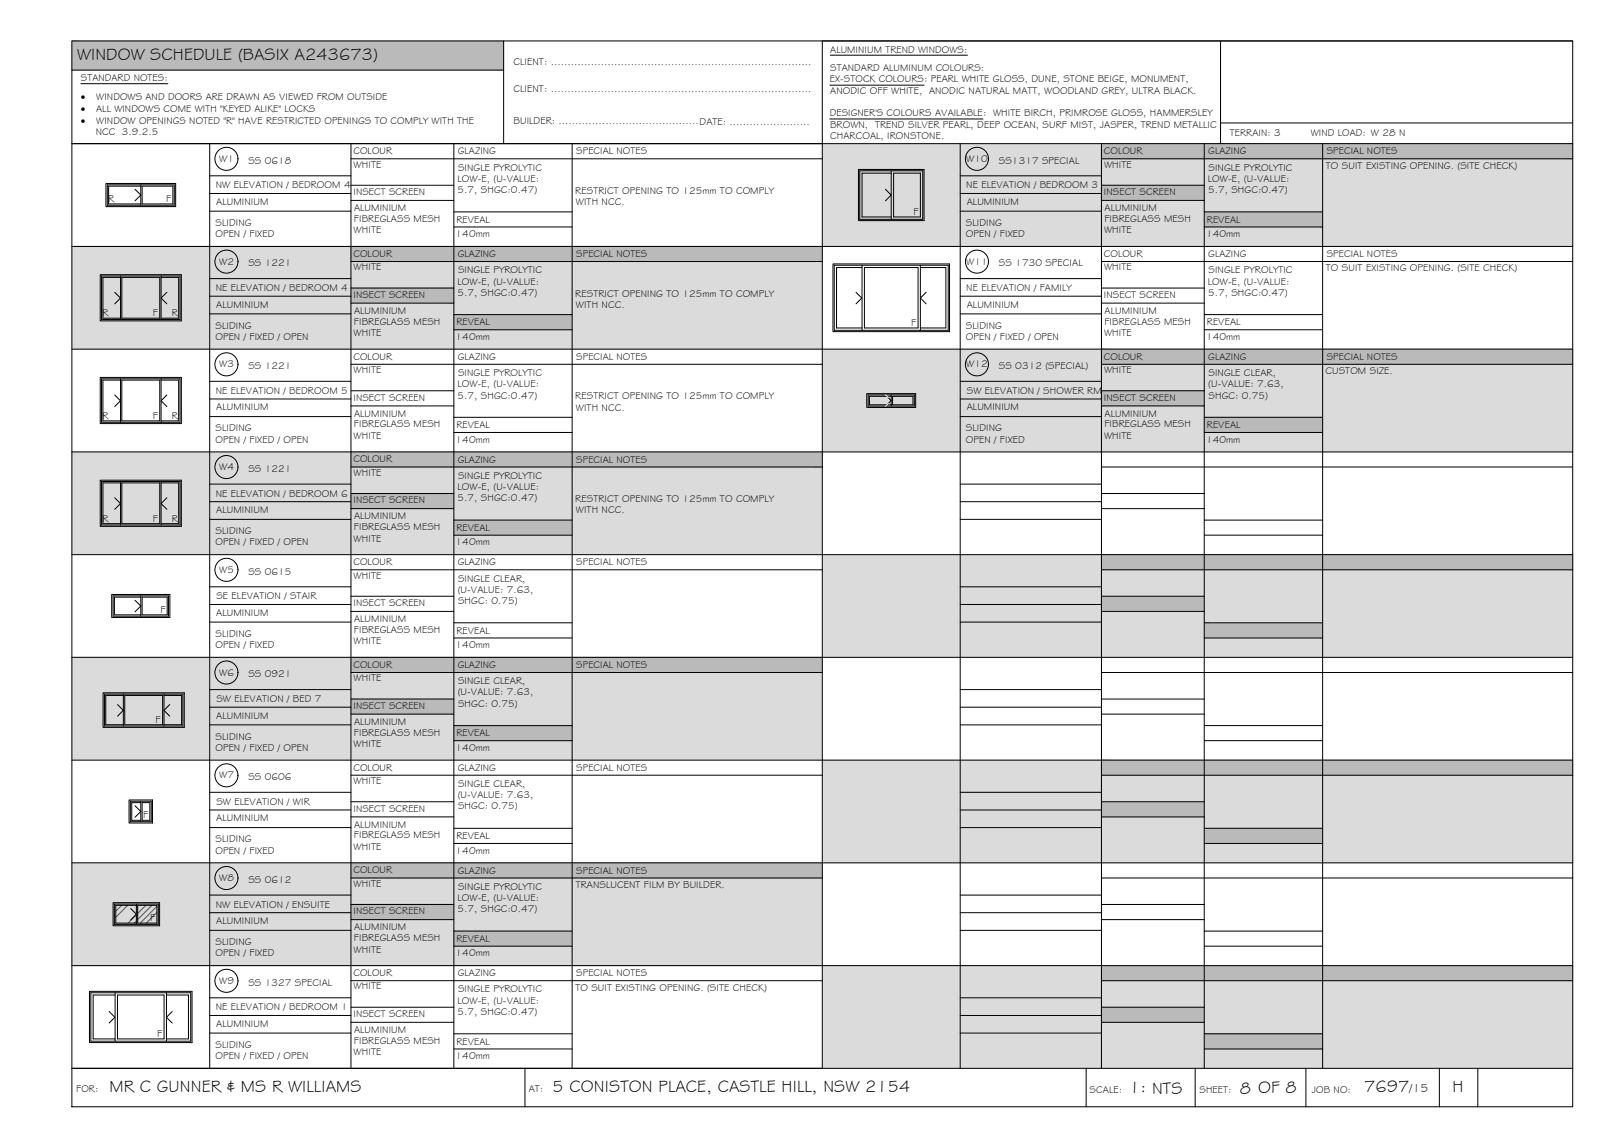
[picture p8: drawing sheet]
<svg xmlns="http://www.w3.org/2000/svg" width="420mm" height="297mm" viewBox="0 0 420 297" stroke-linecap="round" stroke-linejoin="round" font-family="sans-serif">
<g fill="#dbdbdb" stroke="#dbdbdb" stroke-width=".26">
<path d="M213.7 37.3l195 26.7v-26.7zM213.7 37.3l195 26.7h-195z"/>
<path d="M18.7 64l195 26.7v-26.7zM18.7 64l195 26.7h-195z"/>
<path d="M213.7 90.7l195 26.7v-26.7zM213.7 90.7l195 26.7h-195z"/>
<path d="M18.7 117.4l195 26.7v-26.7zM18.7 117.4l195 26.7h-195z"/>
<path d="M213.7 144.1l195 26.7v-26.7zM213.7 144.1l195 26.7h-195z"/>
<path d="M18.7 170.8l195 26.7v-26.7zM18.7 170.8l195 26.7h-195z"/>
<path d="M213.7 197.5l195 26.7v-26.7zM213.7 197.5l195 26.7h-195z"/>
<path d="M18.7 224.2l195 26.7v-26.7zM18.7 224.2l195 26.7h-195z"/>
<path d="M213.7 250.9l195 26.7v-26.7zM213.7 250.9l195 26.7h-195z"/>
</g>
<g fill="#bababa" stroke="#bababa" stroke-width=".26">
<path d="M18.7 10.6l112.2 7.6v-7.6zM18.7 10.6l112.2 7.6h-112.2z"/>
<path d="M286.2 37.3l122.5 4v-4zM286.2 37.3l122.5 4h-122.5z"/>
<path d="M286.2 48.1l26.7 4v-4zM286.2 48.1l26.7 4h-26.7z"/>
<path d="M312.9 55.1l30.8 3.9v-3.9zM312.9 55.1l30.8 3.9h-30.8z"/>
<path d="M91.2 64l122.5 4v-4zM91.2 64l122.5 4h-122.5z"/>
<path d="M91.2 74.9l26.7 3.9v-3.9zM91.2 74.9l26.7 3.9h-26.7z"/>
<path d="M117.9 81.8l30.8 3.9v-3.9zM117.9 81.8l30.8 3.9h-30.8z"/>
<path d="M286.2 90.7l122.5 4v-4zM286.2 90.7l122.5 4h-122.5z"/>
<path d="M286.2 101.6l26.7 3.9v-3.9zM286.2 101.6l26.7 3.9h-26.7z"/>
<path d="M312.9 108.5l30.8 3.9v-3.9zM312.9 108.5l30.8 3.9h-30.8z"/>
<path d="M91.2 117.4l122.5 4v-4zM91.2 117.4l122.5 4h-122.5z"/>
<path d="M91.2 128.3l26.7 3.9v-3.9zM91.2 128.3l26.7 3.9h-26.7z"/>
<path d="M117.9 135.2l30.8 3.9v-3.9zM117.9 135.2l30.8 3.9h-30.8z"/>
<path d="M286.2 144.1l122.5 4v-4zM286.2 144.1l122.5 4h-122.5z"/>
<path d="M286.2 155l26.7 3.9v-3.9zM286.2 155l26.7 3.9h-26.7z"/>
<path d="M312.9 161.9l30.8 3.9v-3.9zM312.9 161.9l30.8 3.9h-30.8z"/>
<path d="M91.2 170.8l122.5 4v-4zM91.2 170.8l122.5 4h-122.5z"/>
<path d="M91.2 181.6l26.7 4v-4zM91.2 181.6l26.7 4h-26.7z"/>
<path d="M117.9 188.6l30.8 3.9v-3.9zM117.9 188.6l30.8 3.9h-30.8z"/>
<path d="M286.2 197.5l122.5 4v-4zM286.2 197.5l122.5 4h-122.5z"/>
<path d="M286.2 208.4l26.7 3.9v-3.9zM286.2 208.4l26.7 3.9h-26.7z"/>
<path d="M312.9 215.3l30.8 3.9v-3.9zM312.9 215.3l30.8 3.9h-30.8z"/>
<path d="M91.2 224.2l122.5 4v-4zM91.2 224.2l122.5 4h-122.5z"/>
<path d="M91.2 235l26.7 4v-4zM91.2 235l26.7 4h-26.7z"/>
<path d="M117.9 242l30.8 3.9v-3.9zM117.9 242l30.8 3.9h-30.8z"/>
<path d="M286.2 250.9l122.5 4v-4zM286.2 250.9l122.5 4h-122.5z"/>
<path d="M286.2 261.8l26.7 3.9v-3.9zM286.2 261.8l26.7 3.9h-26.7z"/>
<path d="M312.9 268.7l30.8 3.9v-3.9zM312.9 268.7l30.8 3.9h-30.8z"/>
</g>
<path d="M31.6 235.3l-1.5 1.5M33.2 235.3l-3.1 3.1M35.4 237.7l-2.1 2.2M35.4 239.3l-.5 .6M37.9 235.3l-2.1 2.1M39.5 235.3l-3.7 3.7M40.8 235.5l-4.4 4.4M40.8 237.1l-2.8 2.8" fill="none" stroke="#545454" stroke-width=".26"/>
<g fill="none" stroke="#000" stroke-width=".26">
<path d="M18.7 10.6h390v277h-390zM18.7 18.2h112.2M130.9 10.6v26.7M215.7 14.3h35.7M317.1 10.6v26.7M408.7 10.6h-195v267M18.7 37.3h390M21 21.8h22.6M54.5 37.3v240.3M91.2 37.3v240.3M117.9 37.3v240.3M148.7 37.3v240.3"/>
<path d="M215.6 30.9h39.8M215.6 22.1h24.5M249.5 37.3v240.3M286.2 37.3v240.3M312.9 37.3v240.3M317.1 32h91.6M343.7 37.3v240.3M27.5 47.7h18.1v6h-18.1zM27.9 48h17.4v5.3h-17.4zM35.1 49.2l1.5 1.5-1.5 1.5M36.6 48.4h-8.4v4.6h8.4M36.6 48v5.3"/>
<path d="M36.9 48.4h8v4.6h-8zM54.5 45.7h36.7M54.5 50.3h36.7M54.5 54.9h36.7M91.2 41.3h122.5M91.2 48.1h26.7M91.2 52.1h26.7M117.9 55.1h30.8M117.9 59h30.8M223.1 44h17v13.3h-17zM223.4 44.4h16.4v12.6h-16.4zM230.1 49.2l1.5 1.5-1.5 1.5"/>
<path d="M231.6 45h-7.6v11.4h7.6M231.6 44.4v12.6M232.2 45h6.9v11.4h-6.9zM249.5 45.7h36.7M249.5 50.3h36.7M249.5 54.9h36.7M286.2 41.3h122.5M286.2 48.1h26.7M286.2 52.1h26.7M312.9 55.1h30.8M312.9 59h30.8M18.7 64h390"/>
<path d="M26 71.4h21.1v12h-21.1zM26.4 71.7h20.4v11.3h-20.4zM29.8 76l1.5 1.5-1.5 1.5M31.3 72.1h-4.6v10.6h4.6M31.3 71.7v11.3M31.7 72.1h9.8v10.6h-9.8zM41.9 72.1h4.5v10.6h-4.5M41.9 71.7v11.3M43.4 76l-1.5 1.5 1.5 1.5M54.5 72.4h36.7M54.5 77h36.7M91.2 68h122.5"/>
<path d="M91.2 74.9h26.7M91.2 78.8h26.7M216.4 68.6h30.3v17.6h-30.3zM216.8 68.9h29.6v16.9h-29.6zM222.4 76l1.5 1.5-1.5 1.5M224 68.9v16.9M224 69.5h-6.6v15.7h6.6M224.6 69.5h14v15.7h-14zM239.1 68.9v16.9M239.1 69.5h6.7v15.7h-6.7M240.7 76l-1.6 1.5 1.6 1.5M249.5 72.4h36.7"/>
<path d="M249.5 77h36.7M286.2 68h122.5M286.2 74.9h26.7M286.2 78.8h26.7M18.7 90.7h390M26 98.1h21.1v12h-21.1zM26.4 98.4h20.4v11.3h-20.4zM31.3 98.8h-4.6v10.6h4.6M31.3 98.4v11.3M31.7 98.8h9.8v10.6h-9.8zM41.9 98.8h4.5v10.6h-4.5M41.9 98.4v11.3"/>
<path d="M54.5 81.6h36.7M54.5 99.1h36.7M91.2 94.7h122.5M117.9 81.8h30.8M117.9 85.7h30.8M249.5 81.6h36.7M249.5 99.1h36.7M286.2 94.7h122.5M312.9 81.8h30.8M312.9 85.7h30.8M18.7 117.4h390M29.8 102.7l1.5 1.5-1.5 1.5"/>
<path d="M43.4 102.7l-1.5 1.5 1.5 1.5M54.5 103.7h36.7M54.5 108.3h36.7M91.2 101.6h26.7M91.2 105.5h26.7M117.9 108.5h30.8M117.9 112.4h30.8M225.2 102.3h12.7v3.6h-12.7zM225.6 102.6h12v2.9h-12zM230.1 102.6l1.5 1.5-1.5 1.5M231.6 102.6v2.9M231.6 103h-5.7v2.2h5.7"/>
<path d="M231.9 103h5.3v2.2h-5.3zM249.5 103.7h36.7M249.5 108.3h36.7M286.2 101.6h26.7M286.2 105.5h26.7M312.9 108.5h30.8M312.9 112.4h30.8M26 124.8h21.1v12h-21.1zM26.4 125.1h20.4v11.3h-20.4zM29.8 129.4l1.5 1.5-1.5 1.5M31.3 125.5h-4.6v10.6h4.6M31.3 125.1v11.3"/>
<path d="M31.7 125.5h9.8v10.6h-9.8zM41.9 125.5h4.5v10.6h-4.5M41.9 125.1v11.3M43.4 129.4l-1.5 1.5 1.5 1.5M54.5 125.8h36.7M54.5 130.4h36.7M54.5 135h36.7M91.2 121.4h122.5M91.2 128.3h26.7M91.2 132.2h26.7M117.9 135.2h30.8M117.9 139.1h30.8"/>
<path d="M249.5 125.8h36.7M249.5 130.4h36.7M249.5 135h36.7M286.2 121.4h122.5M286.2 128.3h26.7M286.2 132.2h26.7M312.9 135.2h30.8M312.9 139.1h30.8M18.7 144.1h390M29 154.5h15.1v6h-15.1zM29.4 154.8h14.4v5.3h-14.4zM35.1 156l1.5 1.5-1.5 1.5"/>
<path d="M36.6 154.8v5.3M36.6 155.2h-6.9v4.6h6.9M36.9 155.2h6.5v4.6h-6.5zM54.5 152.5h36.7M54.5 157.1h36.7M91.2 148.1h122.5M91.2 155h26.7M91.2 158.9h26.7M249.5 152.5h36.7M249.5 157.1h36.7M286.2 148.1h122.5M286.2 155h26.7"/>
<path d="M286.2 158.9h26.7M18.7 170.8h390M54.5 161.7h36.7M54.5 179.2h36.7M91.2 174.8h122.5M117.9 161.9h30.8M117.9 165.8h30.8M249.5 161.7h36.7M249.5 179.2h36.7M286.2 174.8h122.5M312.9 161.9h30.8M312.9 165.8h30.8"/>
<path d="M18.7 197.5h390M26.8 180h21.1v9h-21.1zM27.1 180.4h20.4v8.3h-20.4zM30.6 183.1l1.5 1.5-1.5 1.5M32.1 180.7h-4.6v7.6h4.6M32.1 180.4v8.3M32.4 180.7h9.9v7.6h-9.9zM42.6 180.4v8.3M42.6 180.7h4.6v7.6h-4.6M44.1 183.1l-1.5 1.5 1.5 1.5M54.5 183.8h36.7M54.5 188.4h36.7"/>
<path d="M91.2 181.7h26.7M91.2 185.6h26.7M117.9 188.6h30.8M117.9 192.5h30.8M249.5 183.8h36.7M249.5 188.4h36.7M286.2 181.7h26.7M286.2 185.6h26.7M312.9 188.6h30.8M312.9 192.5h30.8M33.5 207.9h6.1v6h-6.1zM33.9 208.2h5.4v5.3h-5.4z"/>
<path d="M35.1 209.4l1.5 1.5-1.5 1.5M36.6 208.2v5.3M36.6 208.6h-2.4v4.6h2.4M36.9 208.6h2v4.6h-2zM54.5 205.9h36.7M54.5 210.5h36.7M54.5 215.1h36.7M91.2 201.5h122.5M91.2 208.4h26.7M91.2 212.3h26.7M117.9 215.3h30.8M117.9 219.2h30.8"/>
<path d="M249.5 205.9h36.7M249.5 210.5h36.7M249.5 215.1h36.7M286.2 201.5h122.5M286.2 208.4h26.7M286.2 212.3h26.7M312.9 215.3h30.8M312.9 219.2h30.8M18.7 224.2h390M29.4 234.6h12.1v6h-12.1zM29.7 234.9h11.4v5.3h-11.4zM33.9 236.1l1.5 1.5-1.5 1.5"/>
<path d="M35.4 235.3h-5.3v4.6h5.3M35.4 234.9v5.3M35.8 235.3h5v4.6h-5zM54.5 232.6h36.7M54.5 237.2h36.7M91.2 228.2h122.5M91.2 235h26.7M91.2 239h26.7M249.5 232.6h36.7M249.5 237.2h36.7M286.2 228.2h122.5M286.2 235h26.7"/>
<path d="M286.2 239h26.7M18.7 250.9h390M23.2 257.6h26.7v13.3h-26.7zM23.6 258h26v12.6h-26zM29.9 258.6h-5.7v11.4h5.7M29.9 258v12.6M30.5 258.6h12.1v11.4h-12.1zM43.3 258.6h5.7v11.4h-5.7M43.3 258v12.6M54.5 241.8h36.7M54.5 259.3h36.7M91.2 254.9h122.5"/>
<path d="M117.9 242h30.8M117.9 245.9h30.8M249.5 241.8h36.7M249.5 259.3h36.7M286.2 254.9h122.5M312.9 242h30.8M312.9 245.9h30.8M18.7 277.6h390M28.3 262.9l1.6 1.5-1.6 1.5M44.8 262.9l-1.5 1.5 1.5 1.5M54.5 263.9h36.7M54.5 268.5h36.7"/>
<path d="M91.2 261.8h26.7M91.2 265.7h26.7M117.9 268.7h30.8M117.9 272.6h30.8M136.4 277.6v10M249.5 263.9h36.7M249.5 268.5h36.7M282.2 277.6v10M286.2 261.8h26.7M286.2 265.7h26.7M310.5 277.6v10M312.9 268.7h30.8"/>
<path d="M312.9 272.6h30.8M339.3 277.6v10M374 277.6v10M384 277.6v10"/>
<circle cx="58.8" cy="41.3" r="3"/>
<circle cx="253.8" cy="41.3" r="3"/>
<circle cx="58.8" cy="68" r="3"/>
<circle cx="253.8" cy="68" r="3"/>
<circle cx="58.8" cy="94.7" r="3"/>
<circle cx="253.8" cy="94.7" r="3"/>
<circle cx="58.8" cy="121.4" r="3"/>
<circle cx="58.8" cy="148.1" r="3"/>
<circle cx="58.8" cy="174.8" r="3"/>
<circle cx="58.8" cy="201.5" r="3"/>
<circle cx="58.8" cy="228.2" r="3"/>
<circle cx="58.8" cy="254.9" r="3"/>
</g>
<path d="M230.1 102.6l.7 .7M230.8 104.8l-.7 .8" fill="none" stroke="#fff" stroke-width=".26"/>
<g font-size="4.5">
<text x="20" y="15.6">WINDOW SCHEDULE (BASIX A243673)</text>
<text x="28.5" y="283.7">MR C GUNNER &amp; MS R WILLIAMS</text>
<text x="143.6" y="283.7">5 CONISTON PLACE, CASTLE HILL, NSW 2154</text>
<text x="293.4" y="284">1: NTS</text>
<text x="322.2" y="284.2">8 OF 8</text>
<text x="354.5" y="283.8">7697</text>
<text x="377.4" y="283.8">H</text>
</g>
<text font-size="3.2" x="366.3" y="283.8">/15</text>
<g font-size="2.6">
<text x="133.4" y="16.9">CLIENT: ..............................................................................</text>
<text x="215.7" y="13.6">ALUMINIUM TREND WINDOWS:</text>
<text x="21" y="21.1">STANDARD NOTES:</text>
<text x="215.6" y="21.4">EX-STOCK COLOURS: PEARL WHITE GLOSS, DUNE, STONE BEIGE, MONUMENT,</text>
<text x="215.7" y="18.5">STANDARD ALUMINUM COLOURS:</text>
<text x="21" y="26.1">·</text>
<text x="21" y="29.1">·</text>
<text x="25" y="29.1">ALL WINDOWS COME WITH &quot;KEYED ALIKE&quot; LOCKS</text>
<text x="25" y="26.1">WINDOWS AND DOORS ARE DRAWN AS VIEWED FROM OUTSIDE</text>
<text x="133.4" y="24">CLIENT: ..............................................................................</text>
<text x="215.7" y="24.4">ANODIC OFF WHITE, ANODIC NATURAL MATT, WOODLAND GREY, ULTRA BLACK.</text>
<text x="21" y="32.1">·</text>
<text x="24.9" y="35.1">NCC 3.9.2.5</text>
<text x="25" y="32.1">WINDOW OPENINGS NOTED &quot;R&quot; HAVE RESTRICTED OPENINGS TO COMPLY WITH THE</text>
<text x="133.4" y="32.3">BUILDER: ..........................................DATE: ........................</text>
<text x="215.6" y="30.2">DESIGNER'S COLOURS AVAILABLE: WHITE BIRCH, PRIMROSE GLOSS, HAMMERSLEY</text>
<text x="215.7" y="33.2">BROWN, TREND SILVER PEARL, DEEP OCEAN, SURF MIST, JASPER, TREND METALLIC</text>
<text x="319.6" y="35.4">TERRAIN: 3</text>
<text x="340.6" y="35.4">WIND LOAD: W 28 N</text>
<text x="91.8" y="40.1">COLOUR</text>
<text x="119" y="40.1">GLAZING</text>
<text x="149.7" y="40.1">SPECIAL NOTES</text>
<text x="215.7" y="36.1">CHARCOAL, IRONSTONE.</text>
<text x="286.8" y="40.1">COLOUR</text>
<text x="314" y="40.1">GLAZING</text>
<text x="344.7" y="40.1">SPECIAL NOTES</text>
<text x="57" y="42.1">W1</text>
<text x="64.5" y="42.6">SS 0618</text>
<text x="91.9" y="43.5">WHITE</text>
<text x="118.9" y="47.2">LOW-E, (U-VALUE:</text>
<text x="119" y="44.3">SINGLE PYROLYTIC</text>
<text x="251.1" y="42.1">W10</text>
<text x="259.5" y="42.6">SS1317 SPECIAL</text>
<text x="286.9" y="43.5">WHITE</text>
<text x="313.9" y="47.2">LOW-E, (U-VALUE:</text>
<text x="314" y="44.3">SINGLE PYROLYTIC</text>
<text x="344.5" y="43.8">TO SUIT EXISTING OPENING. (SITE CHECK)</text>
<text x="28.1" y="52.4">R</text>
<text x="43.2" y="52.5">F</text>
<text x="56.1" y="49">NW ELEVATION / BEDROOM 4</text>
<text x="56.2" y="53.2">ALUMINIUM</text>
<text x="91.8" y="50.7">INSECT SCREEN</text>
<text x="118.9" y="50.2">5.7, SHGC:0.47)</text>
<text x="149.5" y="50.4">RESTRICT OPENING TO 125mm TO COMPLY</text>
<text x="149.6" y="53.3">WITH NCC.</text>
<text x="251.1" y="49">NE ELEVATION / BEDROOM 3</text>
<text x="251.2" y="53.2">ALUMINIUM</text>
<text x="286.9" y="50.7">INSECT SCREEN</text>
<text x="313.9" y="50.2">5.7, SHGC:0.47)</text>
<text x="56" y="58.7">SLIDING</text>
<text x="92" y="57.7">FIBREGLASS MESH</text>
<text x="92" y="54.9">ALUMINIUM</text>
<text x="118.6" y="57.9">REVEAL</text>
<text x="237.4" y="55.9">F</text>
<text x="251" y="58.7">SLIDING</text>
<text x="287" y="57.7">FIBREGLASS MESH</text>
<text x="287" y="54.9">ALUMINIUM</text>
<text x="313.6" y="57.9">REVEAL</text>
<text x="56" y="61.6">OPEN / FIXED</text>
<text x="91.9" y="60.7">WHITE</text>
<text x="118.4" y="61.7">140mm</text>
<text x="251" y="61.6">OPEN / FIXED</text>
<text x="286.9" y="60.7">WHITE</text>
<text x="313.4" y="61.7">140mm</text>
<text x="57" y="68.8">W2</text>
<text x="64.5" y="69.3">SS 1221</text>
<text x="91.8" y="66.8">COLOUR</text>
<text x="91.9" y="70.2">WHITE</text>
<text x="119" y="66.9">GLAZING</text>
<text x="119" y="71">SINGLE PYROLYTIC</text>
<text x="149.7" y="66.9">SPECIAL NOTES</text>
<text x="251.1" y="68.8">W11</text>
<text x="259.5" y="69.3">SS 1730 SPECIAL</text>
<text x="286.8" y="66.8">COLOUR</text>
<text x="286.9" y="70.2">WHITE</text>
<text x="314" y="66.9">GLAZING</text>
<text x="314" y="71">SINGLE PYROLYTIC</text>
<text x="344.5" y="70.5">TO SUIT EXISTING OPENING. (SITE CHECK)</text>
<text x="344.7" y="66.9">SPECIAL NOTES</text>
<text x="56.1" y="75.7">NE ELEVATION / BEDROOM 4</text>
<text x="91.8" y="77.4">INSECT SCREEN</text>
<text x="118.9" y="73.9">LOW-E, (U-VALUE:</text>
<text x="118.9" y="76.9">5.7, SHGC:0.47)</text>
<text x="149.5" y="77.1">RESTRICT OPENING TO 125mm TO COMPLY</text>
<text x="251.1" y="75.7">NE ELEVATION / FAMILY</text>
<text x="286.9" y="77.4">INSECT SCREEN</text>
<text x="313.9" y="73.9">LOW-E, (U-VALUE:</text>
<text x="313.9" y="76.9">5.7, SHGC:0.47)</text>
<text x="26.6" y="82.1">R</text>
<text x="39.7" y="82.2">F</text>
<text x="44.7" y="82.1">R</text>
<text x="56.2" y="79.9">ALUMINIUM</text>
<text x="92" y="81.6">ALUMINIUM</text>
<text x="149.6" y="80">WITH NCC.</text>
<text x="251.2" y="79.9">ALUMINIUM</text>
<text x="287" y="81.6">ALUMINIUM</text>
<text x="56" y="88.3">OPEN / FIXED / OPEN</text>
<text x="56" y="85.4">SLIDING</text>
<text x="91.9" y="87.4">WHITE</text>
<text x="92" y="84.4">FIBREGLASS MESH</text>
<text x="118.4" y="88.3">140mm</text>
<text x="118.6" y="84.6">REVEAL</text>
<text x="236.8" y="84.7">F</text>
<text x="251" y="88.3">OPEN / FIXED / OPEN</text>
<text x="251" y="85.4">SLIDING</text>
<text x="286.9" y="87.4">WHITE</text>
<text x="287" y="84.4">FIBREGLASS MESH</text>
<text x="313.4" y="88.3">140mm</text>
<text x="313.6" y="84.6">REVEAL</text>
<text x="57" y="95.5">W3</text>
<text x="64.5" y="96">SS 1221</text>
<text x="91.8" y="93.5">COLOUR</text>
<text x="119" y="93.5">GLAZING</text>
<text x="149.7" y="93.5">SPECIAL NOTES</text>
<text x="251.1" y="95.5">W12</text>
<text x="259.5" y="95.9">SS 0312 (SPECIAL)</text>
<text x="286.8" y="93.5">COLOUR</text>
<text x="314" y="93.5">GLAZING</text>
<text x="344.7" y="93.5">SPECIAL NOTES</text>
<text x="91.9" y="96.9">WHITE</text>
<text x="118.9" y="100.6">LOW-E, (U-VALUE:</text>
<text x="119" y="97.7">SINGLE PYROLYTIC</text>
<text x="286.9" y="96.9">WHITE</text>
<text x="313.9" y="100.6">(U-VALUE: 7.63,</text>
<text x="314" y="97.7">SINGLE CLEAR,</text>
<text x="344.4" y="97.2">CUSTOM SIZE.</text>
<text x="56.1" y="102.4">NE ELEVATION / BEDROOM 5</text>
<text x="56.2" y="106.7">ALUMINIUM</text>
<text x="91.8" y="104.1">INSECT SCREEN</text>
<text x="118.9" y="103.6">5.7, SHGC:0.47)</text>
<text x="149.5" y="103.8">RESTRICT OPENING TO 125mm TO COMPLY</text>
<text x="149.6" y="106.7">WITH NCC.</text>
<text x="251.2" y="102.4">SW ELEVATION / SHOWER RM</text>
<text x="251.2" y="106.6">ALUMINIUM</text>
<text x="286.9" y="104.1">INSECT SCREEN</text>
<text x="314" y="103.6">SHGC: 0.75)</text>
<text x="26.6" y="108.9">R</text>
<text x="39.7" y="108.9">F</text>
<text x="44.7" y="108.9">R</text>
<text x="56" y="112.1">SLIDING</text>
<text x="92" y="111.1">FIBREGLASS MESH</text>
<text x="92" y="108.3">ALUMINIUM</text>
<text x="118.6" y="111.3">REVEAL</text>
<text x="251" y="112.1">SLIDING</text>
<text x="287" y="111.1">FIBREGLASS MESH</text>
<text x="287" y="108.3">ALUMINIUM</text>
<text x="313.6" y="111.3">REVEAL</text>
<text x="56" y="115">OPEN / FIXED / OPEN</text>
<text x="91.9" y="114.1">WHITE</text>
<text x="118.4" y="115">140mm</text>
<text x="251" y="115">OPEN / FIXED</text>
<text x="286.9" y="114.1">WHITE</text>
<text x="313.4" y="115">140mm</text>
<text x="57" y="122.2">W4</text>
<text x="64.5" y="122.7">SS 1221</text>
<text x="91.8" y="120.2">COLOUR</text>
<text x="91.9" y="123.6">WHITE</text>
<text x="119" y="120.3">GLAZING</text>
<text x="119" y="124.4">SINGLE PYROLYTIC</text>
<text x="149.7" y="120.3">SPECIAL NOTES</text>
<text x="56.1" y="129.1">NE ELEVATION / BEDROOM 6</text>
<text x="91.8" y="130.8">INSECT SCREEN</text>
<text x="118.9" y="127.4">LOW-E, (U-VALUE:</text>
<text x="118.9" y="130.3">5.7, SHGC:0.47)</text>
<text x="149.5" y="130.5">RESTRICT OPENING TO 125mm TO COMPLY</text>
<text x="26.6" y="135.5">R</text>
<text x="39.7" y="135.6">F</text>
<text x="44.7" y="135.5">R</text>
<text x="56.2" y="133.3">ALUMINIUM</text>
<text x="92" y="137.8">FIBREGLASS MESH</text>
<text x="92" y="135">ALUMINIUM</text>
<text x="118.6" y="138">REVEAL</text>
<text x="149.6" y="133.4">WITH NCC.</text>
<text x="56" y="141.7">OPEN / FIXED / OPEN</text>
<text x="56" y="138.8">SLIDING</text>
<text x="91.9" y="140.8">WHITE</text>
<text x="118.4" y="141.7">140mm</text>
<text x="57" y="148.9">W5</text>
<text x="64.5" y="149.4">SS 0615</text>
<text x="91.8" y="146.9">COLOUR</text>
<text x="119" y="147">GLAZING</text>
<text x="149.7" y="147">SPECIAL NOTES</text>
<text x="56.2" y="155.8">SE ELEVATION / STAIR</text>
<text x="91.9" y="150.3">WHITE</text>
<text x="118.9" y="154">(U-VALUE: 7.63,</text>
<text x="119" y="151.1">SINGLE CLEAR,</text>
<text x="41.7" y="159.3">F</text>
<text x="56.2" y="160">ALUMINIUM</text>
<text x="91.8" y="157.5">INSECT SCREEN</text>
<text x="92" y="161.7">ALUMINIUM</text>
<text x="119" y="157">SHGC: 0.75)</text>
<text x="56" y="165.5">SLIDING</text>
<text x="91.9" y="167.5">WHITE</text>
<text x="92" y="164.5">FIBREGLASS MESH</text>
<text x="118.6" y="164.7">REVEAL</text>
<text x="56" y="168.4">OPEN / FIXED</text>
<text x="91.8" y="173.6">COLOUR</text>
<text x="118.4" y="168.4">140mm</text>
<text x="119" y="173.6">GLAZING</text>
<text x="149.7" y="173.6">SPECIAL NOTES</text>
<text x="57" y="175.6">W6</text>
<text x="64.5" y="176.1">SS 0921</text>
<text x="91.9" y="177">WHITE</text>
<text x="119" y="177.8">SINGLE CLEAR,</text>
<text x="56.2" y="182.5">SW ELEVATION / BED 7</text>
<text x="91.8" y="184.2">INSECT SCREEN</text>
<text x="118.9" y="180.7">(U-VALUE: 7.63,</text>
<text x="119" y="183.7">SHGC: 0.75)</text>
<text x="40.4" y="187.8">F</text>
<text x="56.2" y="186.7">ALUMINIUM</text>
<text x="92" y="191.2">FIBREGLASS MESH</text>
<text x="92" y="188.4">ALUMINIUM</text>
<text x="118.6" y="191.4">REVEAL</text>
<text x="56" y="195.1">OPEN / FIXED / OPEN</text>
<text x="56" y="192.2">SLIDING</text>
<text x="91.9" y="194.2">WHITE</text>
<text x="118.4" y="195.1">140mm</text>
<text x="57" y="202.3">W7</text>
<text x="64.5" y="202.7">SS 0606</text>
<text x="91.8" y="200.3">COLOUR</text>
<text x="91.9" y="203.7">WHITE</text>
<text x="119" y="200.4">GLAZING</text>
<text x="149.7" y="200.4">SPECIAL NOTES</text>
<text x="56.2" y="209.2">SW ELEVATION / WIR</text>
<text x="118.9" y="207.4">(U-VALUE: 7.63,</text>
<text x="119" y="204.5">SINGLE CLEAR,</text>
<text x="37.2" y="212.7">F</text>
<text x="56.2" y="213.4">ALUMINIUM</text>
<text x="91.8" y="210.9">INSECT SCREEN</text>
<text x="92" y="215.1">ALUMINIUM</text>
<text x="119" y="210.4">SHGC: 0.75)</text>
<text x="56" y="221.8">OPEN / FIXED</text>
<text x="56" y="218.9">SLIDING</text>
<text x="91.9" y="220.9">WHITE</text>
<text x="92" y="217.9">FIBREGLASS MESH</text>
<text x="118.4" y="221.8">140mm</text>
<text x="118.6" y="218.1">REVEAL</text>
<text x="91.8" y="227">COLOUR</text>
<text x="119" y="227">GLAZING</text>
<text x="149.7" y="227.1">SPECIAL NOTES</text>
<text x="57" y="229">W8</text>
<text x="64.5" y="229.5">SS 0612</text>
<text x="91.9" y="230.4">WHITE</text>
<text x="119" y="231.2">SINGLE PYROLYTIC</text>
<text x="149.6" y="230.8">TRANSLUCENT FILM BY BUILDER.</text>
<text x="39" y="239.4">F</text>
<text x="56.1" y="235.9">NW ELEVATION / ENSUITE</text>
<text x="91.8" y="237.6">INSECT SCREEN</text>
<text x="118.9" y="234.1">LOW-E, (U-VALUE:</text>
<text x="118.9" y="237.1">5.7, SHGC:0.47)</text>
<text x="56" y="245.6">SLIDING</text>
<text x="56.2" y="240.1">ALUMINIUM</text>
<text x="92" y="244.6">FIBREGLASS MESH</text>
<text x="92" y="241.8">ALUMINIUM</text>
<text x="118.6" y="244.8">REVEAL</text>
<text x="56" y="248.5">OPEN / FIXED</text>
<text x="91.9" y="247.6">WHITE</text>
<text x="118.4" y="248.6">140mm</text>
<text x="57" y="255.7">W9</text>
<text x="64.5" y="256.2">SS 1327 SPECIAL</text>
<text x="91.8" y="253.7">COLOUR</text>
<text x="91.9" y="257.1">WHITE</text>
<text x="119" y="253.8">GLAZING</text>
<text x="119" y="257.9">SINGLE PYROLYTIC</text>
<text x="149.5" y="257.4">TO SUIT EXISTING OPENING. (SITE CHECK)</text>
<text x="149.7" y="253.8">SPECIAL NOTES</text>
<text x="56.1" y="262.6">NE ELEVATION / BEDROOM 1</text>
<text x="118.9" y="260.9">LOW-E, (U-VALUE:</text>
<text x="118.9" y="263.8">5.7, SHGC:0.47)</text>
<text x="40.9" y="269.5">F</text>
<text x="56.2" y="266.8">ALUMINIUM</text>
<text x="91.8" y="264.3">INSECT SCREEN</text>
<text x="92" y="268.5">ALUMINIUM</text>
<text x="56" y="275.2">OPEN / FIXED / OPEN</text>
<text x="56" y="272.3">SLIDING</text>
<text x="91.9" y="274.3">WHITE</text>
<text x="92" y="271.3">FIBREGLASS MESH</text>
<text x="118.4" y="275.2">140mm</text>
<text x="118.6" y="271.5">REVEAL</text>
<text x="19.8" y="283.8">FOR:</text>
<text x="137.4" y="283.7">AT:</text>
<text x="283.1" y="284">SCALE:</text>
<text x="311.7" y="284">SHEET:</text>
<text x="340.9" y="284">JOB NO:</text>
</g>
</svg>
